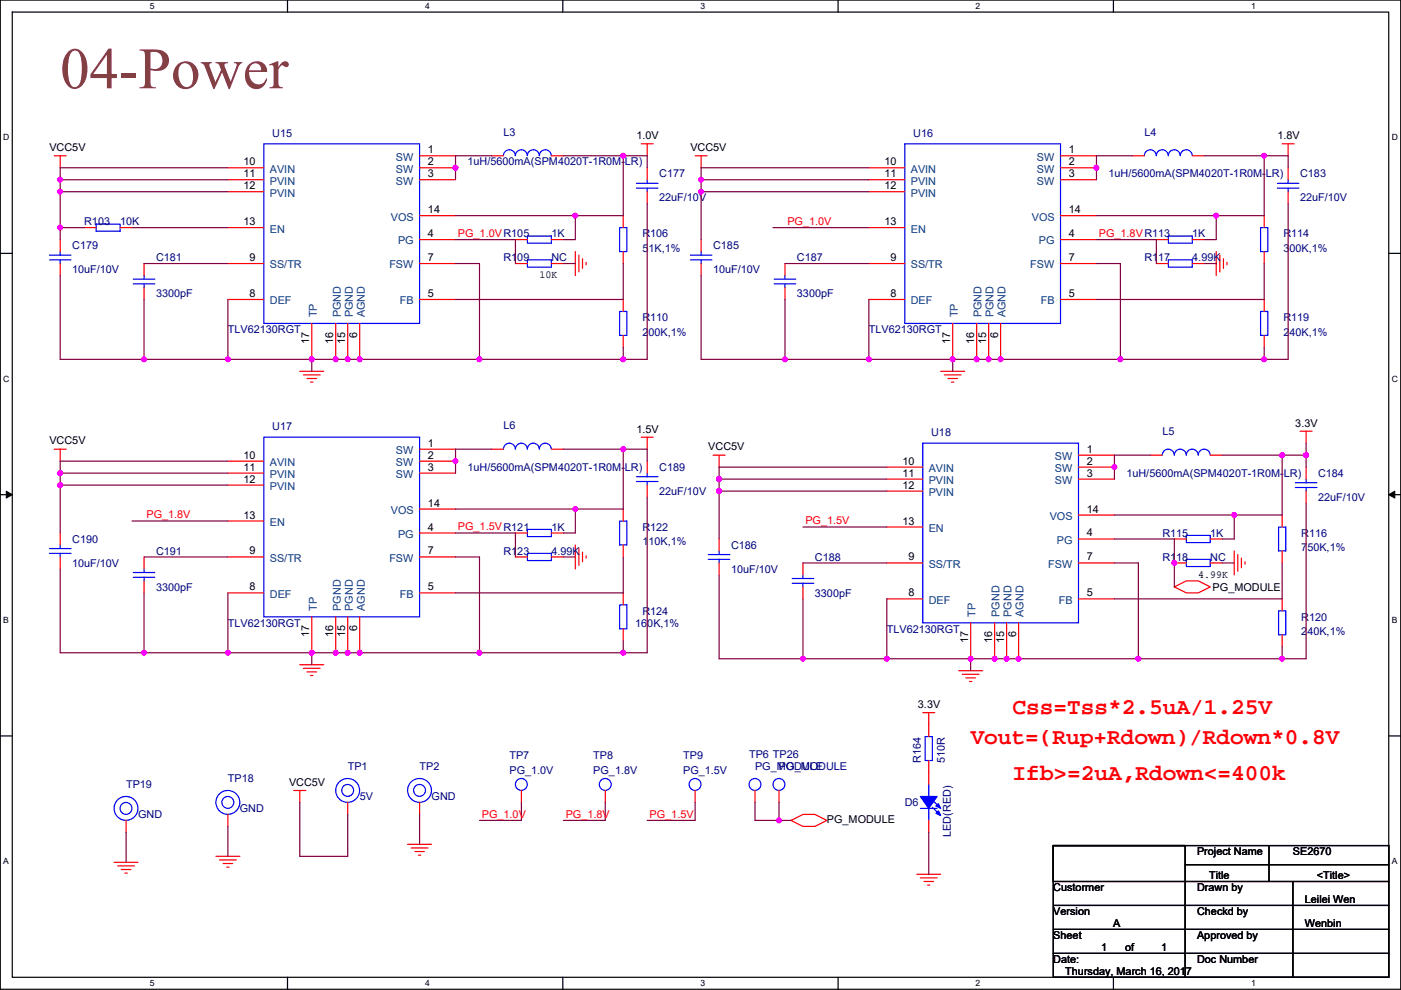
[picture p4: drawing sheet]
<svg xmlns="http://www.w3.org/2000/svg" width="297mm" height="210mm" viewBox="0 0 297 210" stroke-linecap="round" stroke-linejoin="round" font-family="sans-serif">
<path d="M.1 0h296.9v209.8h-296.9zM2.6 2.6h291.8v204.7h-291.8z" fill="none" stroke="#000" stroke-width=".25"/>
<g fill="#fff">
<path d="M31.8 .3h1v2h-1z"/>
<path d="M31.8 207.5h1v2.1h-1z"/>
</g>
<path d="M61 0v2.6M61 207.3v2.5" fill="none" stroke="#000" stroke-width=".25"/>
<g fill="#fff">
<path d="M90.1 .3h1v2h-1z"/>
<path d="M90.1 207.5h1v2.1h-1z"/>
</g>
<path d="M119.3 0v2.6M119.3 207.3v2.5" fill="none" stroke="#000" stroke-width=".25"/>
<g fill="#fff">
<path d="M148.5 .3h1v2h-1z"/>
<path d="M148.5 207.5h1v2.1h-1z"/>
</g>
<path d="M177.7 0v2.6M177.7 207.3v2.5" fill="none" stroke="#000" stroke-width=".25"/>
<g fill="#fff">
<path d="M206.9 .3h1v2h-1z"/>
<path d="M206.9 207.5h1v2.1h-1z"/>
</g>
<path d="M236.1 0v2.6M236.1 207.3v2.5" fill="none" stroke="#000" stroke-width=".25"/>
<g fill="#fff">
<path d="M265.2 .3h1v2h-1z"/>
<path d="M265.2 207.5h1v2.1h-1z"/>
<path d="M.7 28.2h1.3v2h-1.3z"/>
<path d="M295.1 28.2h1.3v2h-1.3z"/>
<path d="M.7 79.3h1.3v2.1h-1.3z"/>
<path d="M295.1 79.3h1.3v2.1h-1.3z"/>
</g>
<path d="M.1 53.7h2.5M294.4 53.7h2.6" fill="none" stroke="#000" stroke-width=".25"/>
<g fill="#fff">
<path d="M.7 130.5h1.2v2h-1.2z"/>
<path d="M295.1 130.5h1.2v2h-1.2z"/>
</g>
<path d="M.1 104.9h2.5M294.4 104.9h2.6" fill="none" stroke="#000" stroke-width=".25"/>
<path d="M1.3 104.2l1.3 .7-1.3 .7zM294.4 104.9l1.3-.7v1.4z" fill="#000" stroke="#000" stroke-width=".21"/>
<g fill="#fff">
<path d="M.7 181.7h1.2v2h-1.2z"/>
<path d="M295.1 181.7h1.2v2h-1.2z"/>
</g>
<path d="M.1 156.1h2.5M294.4 156.1h2.6M223.3 179.3h71.1v7.7h-71.1zM269 179.3v7.7M223.3 192h71.1M223.3 197.1h71.1M251.3 183.4h43.1M274.1 187v15.2h20.3M294.4 187v20.3h-20.3M223.3 202.2v-22.9h28v28M223.3 202.2h50.8v5.1h-50.8z" fill="none" stroke="#000" stroke-width=".25"/>
<g fill="none" stroke="#f00" stroke-width=".25">
<path d="M11.5 33h2.5M12.8 33v2.6M48.3 35.6h7.6M48.3 38.1h7.6M89 33h7.6M89 35.6h7.6M89 38.1h7.6M104.2 33h2.5M116.9 33h2.5M136 30.5h2.5M137.2 30.5v2.5M137.2 35.6v2.5"/>
<path d="M147.4 33h2.5M148.7 33v2.6M184.2 35.6h7.6M184.2 38.1h7.6M224.8 33h7.7M224.8 35.6h7.7M224.8 38.1h7.7M240.1 33h2.5M252.8 33h2.5M271.8 30.5h2.6M273.1 30.5v2.5M273.1 35.6v2.5"/>
<path d="M12.8 55.9v2.5M12.8 50.8v2.6M17.8 48.3h2.6M25.5 48.3h2.5M30.5 55.9v2.5M48.3 40.7h7.6M48.3 48.3h7.6M48.3 55.9h7.6M89 55.9h7.6M89 50.8h7.6M89 45.7h7.6M109.3 55.9h2.5"/>
<path d="M109.3 50.8h2.5M116.9 55.9h2.5M116.9 50.8h2.5M122 53.4v5M122.7 54.1v3.6M123.5 54.9v2M124.3 55.6v.6M132.1 45.7v2.6M132.1 53.4v2.5M137.2 40.7v2.5M148.7 55.9v2.5M148.7 50.8v2.6"/>
<path d="M166.4 55.9v2.5M184.2 40.7h7.6M184.2 48.3h7.6M184.2 55.9h7.6M224.8 55.9h7.7M224.8 50.8h7.7M224.8 45.7h7.7M245.2 55.9h2.5M245.2 50.8h2.5M252.8 55.9h2.5M252.8 50.8h2.5M257.9 53.4v5"/>
<path d="M258.6 54.1v3.6M259.4 54.9v2M260.2 55.6v.6M268 45.7v2.6M268 53.4v2.5M273.1 40.7v2.5M30.5 61v2.5M48.3 63.5h7.6M63.6 78.8h5M64.3 79.5h3.6M66.1 68.6v7.6M71.2 68.6v7.6"/>
<path d="M73.7 68.6v7.6M76.3 68.6v7.6M89 63.5h7.6M132.1 63.5v2.6M132.1 71.1v2.6M166.4 61v2.5M184.2 63.5h7.6M199.4 78.8h5.1M200.2 79.5h3.6M202 68.6v7.6M207.1 68.6v7.6M209.6 68.6v7.6"/>
<path d="M212.1 68.6v7.6M224.8 63.5h7.7M268 63.5v2.6M268 71.1v2.6M11.5 95.3h2.5M12.8 95.3v2.5M48.3 97.8h7.6M65.1 80.3h2M65.8 81h.6M89 95.3h7.6M89 97.8h7.6M104.2 95.3h2.5"/>
<path d="M116.9 95.3h2.5M136 92.7h2.5M137.2 92.7v2.6M137.2 97.8v2.6M151.2 96.5h2.5M152.5 96.5v2.6M188 99.1h7.6M201 80.3h2M201.7 81h.5M228.7 96.5h7.6M228.7 99.1h7.6M243.9 96.5h2.5"/>
<path d="M256.6 96.5h2.5M275.7 91.5h2.5M276.9 91.5v2.5M276.9 99.1v2.5M12.8 118.1v2.6M12.8 113.1v2.5M30.5 118.1v2.6M48.3 100.4h7.6M48.3 102.9h7.6M48.3 110.5h7.6M48.3 118.1h7.6M89 118.1h7.6"/>
<path d="M89 113.1h7.6M89 108h7.6M89 100.4h7.6M109.3 113.1h2.5M109.3 118.1h2.5M116.9 113.1h2.5M116.9 118.1h2.5M122 115.6v5.1M122.7 116.4v3.5M123.5 117.1v2M124.3 117.9v.5M132.1 108v2.5"/>
<path d="M132.1 115.6v2.5M137.2 102.9v2.5M152.5 119.4v2.5M152.5 114.3v2.6M170.2 119.4v2.5M188 101.6h7.6M188 104.2h7.6M188 111.8h7.6M188 119.4h7.6M228.7 119.4h7.6M228.7 114.3h7.6M228.7 109.2h7.6"/>
<path d="M228.7 101.6h7.6M249 114.3h2.5M249 119.4h2.5M256.6 114.3h2.5M256.6 119.4h2.5M261.7 116.9v5M262.4 117.6v3.6M263.2 118.4v2M264 119.1v.6M271.8 109.2v2.6M271.8 116.9v2.5M276.9 104.2v2.5"/>
<path d="M30.5 123.2v2.6M48.3 125.8h7.6M66.1 130.8v7.7M71.2 130.8v7.7M73.7 130.8v7.7M76.3 130.8v7.7M89 125.8h7.6M132.1 125.8v2.5M132.1 133.4v2.5M170.2 124.5v2.5M188 127h7.6M205.8 132.1v7.6"/>
<path d="M210.9 132.1v7.6M213.4 132.1v7.6M216 132.1v7.6M228.7 127h7.6M249 124.5l2.5-1.3h2.6l2.5 1.3-2.5 1.3h-2.6zM271.8 127v2.6M271.8 134.6v2.6M63.6 141h5M64.3 141.8h3.6M65.1 142.5h2M65.8 143.3h.6M195.6 151.2h2.6"/>
<path d="M196.9 151.2v5M203.3 142.3h5M204 143h3.6M204.8 143.8h2M205.5 144.5h.6M26.7 174v2.6M48.3 172.7v2.6M62.3 167.7h2.5M63.6 167.7v2.5M73.7 170.2v2.5M86.4 179.1h5.1M87.2 179.9h3.5"/>
<path d="M89 170.2v2.5M110.6 167.7v2.5M128.3 167.7v2.5M147.4 167.7v2.5M160.1 167.7v2.5M165.2 167.7v2.5M167.7 174l2.5-1.3h2.6l2.5 1.3-2.5 1.3h-2.6zM196.9 161.3v5.1M196.9 174v2.6M24.2 182.9h5.1M25 183.7h3.5M25.7 184.4h2"/>
<path d="M26.5 185.2h.5M45.8 181.6h5.1M46.5 182.4h3.6M47.3 183.2h2M48.1 183.9h.5M87.9 180.6h2.1M88.7 181.4h.5M194.4 185.4h5.1M195.1 186.2h3.6M195.9 187h2M196.7 187.7h.5"/>
</g>
<g fill="none" stroke="#00f" stroke-width=".25">
<path d="M55.9 30.5h33.1v38.1h-33.1zM106.7 33a1.26 1.26 0 0 1 1.3-1.2 1.26 1.26 0 0 1 1.3 1.2M109.3 33a1.26 1.26 0 0 1 1.2-1.2 1.26 1.26 0 0 1 1.3 1.2M111.8 33a1.26 1.26 0 0 1 1.3-1.2 1.26 1.26 0 0 1 1.2 1.2M114.4 33a1.26 1.26 0 0 1 1.2-1.2 1.26 1.26 0 0 1 1.3 1.2M134.9 38.9h4.6M134.9 39.9h4.6M137.2 38.1v.8M137.2 39.9v.8M191.8 30.5h33v38.1h-33zM242.6 33a1.26 1.26 0 0 1 1.3-1.2 1.26 1.26 0 0 1 1.2 1.2 1.27 1.27 0 0 1 1.3-1.2 1.27 1.27 0 0 1 1.3 1.2 1.27 1.27 0 0 1 1.3-1.2 1.27 1.27 0 0 1 1.2 1.2 1.27 1.27 0 0 1 1.3-1.2 1.27 1.27 0 0 1 1.3 1.2M270.8 38.9h4.6"/>
<path d="M270.8 39.9h4.6M273.1 38.1v.8M273.1 39.9v.8M10.5 54.1h4.5M10.5 55.1h4.5M12.8 53.4v.7M12.8 55.1v.8M20.4 47.5h5.1v1.5h-5.1zM28.3 59.2h4.5M30.5 58.4v.8M111.8 55.1h5.1v1.6h-5.1zM111.8 50.1h5.1v1.5h-5.1z"/>
<path d="M131.4 48.3h1.5v5.1h-1.5zM146.4 54.1h4.5M146.4 55.1h4.5M148.7 53.4v.7M148.7 55.1v.8M164.1 59.2h4.6M166.4 58.4v.8M247.7 55.1h5.1v1.6h-5.1zM247.7 50.1h5.1v1.5h-5.1zM267.3 48.3h1.5v5.1h-1.5zM28.3 60.2h4.5M30.5 60.2v.8"/>
<path d="M131.4 66.1h1.5v5h-1.5zM164.1 60.2h4.6M166.4 60.2v.8M267.3 66.1h1.5v5h-1.5zM55.9 92.7h33.1v38.1h-33.1zM106.7 95.2a1.26 1.26 0 0 1 1.3-1.2 1.26 1.26 0 0 1 1.3 1.2M109.3 95.2a1.26 1.26 0 0 1 1.2-1.2 1.26 1.26 0 0 1 1.3 1.2M111.8 95.2a1.26 1.26 0 0 1 1.3-1.2 1.26 1.26 0 0 1 1.2 1.2M114.4 95.2a1.26 1.26 0 0 1 1.2-1.2 1.26 1.26 0 0 1 1.3 1.2M195.6 94h33.1v38.1h-33.1zM246.4 96.5a1.26 1.26 0 0 1 1.3-1.2 1.26 1.26 0 0 1 1.3 1.2 1.27 1.27 0 0 1 1.2-1.2 1.27 1.27 0 0 1 1.3 1.2 1.27 1.27 0 0 1 1.3-1.2 1.27 1.27 0 0 1 1.2 1.2 1.27 1.27 0 0 1 1.3-1.2 1.27 1.27 0 0 1 1.3 1.2M10.5 116.4h4.5"/>
<path d="M10.5 117.4h4.5M12.8 115.6v.8M12.8 117.4v.7M111.8 112.3h5.1v1.5h-5.1zM111.8 117.4h5.1v1.5h-5.1zM131.4 110.5h1.5v5.1h-1.5zM134.9 101.1h4.6M134.9 102.1h4.6M137.2 100.4v.7M137.2 102.1v.8M150.2 117.6h4.5M150.2 118.6h4.5"/>
<path d="M152.5 116.9v.7M152.5 118.6v.8M251.5 113.6h5.1v1.5h-5.1zM251.5 118.6h5.1v1.6h-5.1zM271.1 111.8h1.5v5.1h-1.5zM274.6 102.4h4.6M274.6 103.4h4.6M276.9 101.6v.8M276.9 103.4v.8M28.3 121.4h4.5M28.3 122.4h4.5M30.5 120.7v.7"/>
<path d="M30.5 122.4v.8M131.4 128.3h1.5v5.1h-1.5zM168 122.7h4.5M168 123.7h4.5M170.2 121.9v.8M170.2 123.7v.8M271.1 129.6h1.5v5h-1.5zM196.1 156.2h1.6v5.1h-1.6zM195.1 171.5h3.6M196.9 166.4v2.5M196.9 171.5v2.5M197.7 169.7l1.5 1.5"/>
<path d="M197.7 171.2l1.5 1.5"/>
<circle cx="26.7" cy="171.5" r="1.26"/>
<circle cx="26.7" cy="171.5" r="2.53"/>
<circle cx="48.3" cy="170.2" r="1.26"/>
<circle cx="48.3" cy="170.2" r="2.53"/>
<circle cx="73.7" cy="167.6" r="1.26"/>
<circle cx="73.7" cy="167.6" r="2.53"/>
<circle cx="88.9" cy="167.6" r="1.26"/>
<circle cx="88.9" cy="167.6" r="2.53"/>
<circle cx="110.5" cy="166.4" r="1.26"/>
<circle cx="128.3" cy="166.4" r="1.26"/>
<circle cx="147.4" cy="166.4" r="1.26"/>
<circle cx="160.1" cy="166.4" r="1.26"/>
<circle cx="165.1" cy="166.4" r="1.26"/>
</g>
<g fill="#00f" stroke="#00f" stroke-width=".25">
<path d="M198.9 172l.5 1-1-.5z" fill-rule="evenodd"/>
<path d="M198.9 170.5l.5 1-1-.5z" fill-rule="evenodd"/>
<path d="M195.1 168.9h3.6l-1.8 2.6z" fill-rule="evenodd"/>
</g>
<g fill="none" stroke="#800040" stroke-width=".25">
<path d="M12.8 38.1h35.5M12.8 38.1v2.6M48.3 35.6h-35.5v2.5M104.2 33h-7.6v5.1M119.4 33h12.7M132.1 33h5.1v2.6M132.1 33v12.7h-10.1M148.7 38.1v12.7M148.7 38.1h35.5M184.2 35.6h-35.5v2.5M240.1 33h-7.6v5.1M255.3 33h12.7"/>
<path d="M268 33v12.7h-10.1M268 33h5.1v2.6M12.8 40.7v7.6M12.8 58.4v17.8h17.7M12.8 40.7h35.5M12.8 48.3h5M12.8 48.3v2.5M28 48.3h20.3M30.5 55.9h17.8M96.6 50.8h12.7v5.1M96.6 45.7h25.4M96.6 55.9h5.1v20.3"/>
<path d="M119.4 55.9h2.6M122 45.7v5.1h-2.6M132.1 55.9v7.6h-35.5M137.2 43.2v33h-5.1M148.6 58.4v17.8h17.8M148.7 40.7h35.5M163.9 48.3h20.3M166.4 55.9h17.8M232.5 55.9h5.1v20.3M232.5 45.7h25.4M232.5 50.8h12.7v5.1M255.3 55.9h2.6"/>
<path d="M257.9 45.7v5.1h-2.6M268 55.9v7.6h-35.5M273.1 43.2v33h-5.1M30.5 63.5v12.7M30.5 76.2h17.8M48.3 76.2h17.8M48.3 63.5v12.7M66.1 76.2h35.6M66.1 76.2v2.6M101.7 76.2h30.4M132.1 73.7v2.5M166.4 76.2h17.8"/>
<path d="M166.4 63.5v12.7M184.2 63.5v12.7M184.2 76.2h17.8M202 76.2v2.6M202 76.2h35.6M237.6 76.2h30.4M268 73.7v2.5M48.3 97.8h-35.5v2.6M104.2 95.3h-7.6v5.1M119.4 95.3h12.7M132.1 95.3h5.1v2.5M132.1 95.3v12.7h-10.1"/>
<path d="M188 99.1h-35.5v2.5M243.9 96.5h-7.6v5.1M259.1 96.5h12.7M271.8 96.5v12.7h-10.1M271.8 96.5h5.1M276.9 96.5v2.6M276.9 94v2.5M12.8 100.4h35.5M12.8 100.4v2.5M12.8 102.9v10.2M12.8 102.9h35.5M28 110.5h20.3"/>
<path d="M30.5 118.1h17.8M96.6 113.1h12.7v5M96.6 108h25.4M96.6 118.1h5.1v20.4M119.4 118.1h2.6M122 108v5.1h-2.6M132.1 118.1v7.7h-35.5M137.2 105.4v33.1h-5.1M152.5 101.6v2.6M152.5 101.6h35.5M152.5 104.2h35.5M152.5 104.2v10.1"/>
<path d="M170.2 119.4h17.8M170.2 111.8h17.8M236.3 119.4h5.1v20.3M236.3 109.2h25.4M236.3 114.3h12.7v10.2M259.1 119.4h2.6M261.7 109.2v5.1h-2.6M271.8 119.4v7.6h-35.5M276.9 106.7v33h-5.1M12.8 120.7v17.8h17.7M30.5 138.5h17.8M30.5 125.8v12.7"/>
<path d="M48.3 138.5h17.8M48.3 125.8v12.7M66.1 138.5h35.6M66.1 138.5v2.5M101.7 138.5h30.4M132.1 135.9v2.6M152.5 121.9v17.8h17.7M170.2 139.7h17.8M170.2 127v12.7M188 127v12.7M188 139.7h17.8M205.8 139.7v2.6"/>
<path d="M205.8 139.7h35.6M241.4 139.7h30.4M271.8 137.2v2.5M26.7 176.6v6.3M48.3 175.3v6.3M63.6 170.2v11.4h10.1v-8.9M89 172.7v6.4M110.6 170.2v3.8h-8.9M128.3 170.2v3.8h-8.9M147.4 170.2v3.8h-10.2M160.1 170.2v3.8h5.1M165.2 170.2v3.8h2.5"/>
<path d="M196.9 176.6v8.8"/>
</g>
<g fill="#f0f" stroke="#f0f" stroke-width=".25">
<circle cx="12.7" cy="38.1" r=".5"/>
<circle cx="12.7" cy="40.6" r=".5"/>
<circle cx="12.7" cy="48.3" r=".5"/>
<circle cx="71.2" cy="76.2" r=".5"/>
<circle cx="66.1" cy="76.2" r=".5"/>
<circle cx="73.7" cy="76.2" r=".5"/>
<circle cx="48.3" cy="76.2" r=".5"/>
<circle cx="30.5" cy="76.2" r=".5"/>
<circle cx="96.6" cy="35.6" r=".5"/>
<circle cx="132.1" cy="33" r=".5"/>
<circle cx="122" cy="45.7" r=".5"/>
<circle cx="101.6" cy="76.2" r=".5"/>
<circle cx="76.2" cy="76.2" r=".5"/>
<circle cx="132.1" cy="76.2" r=".5"/>
<circle cx="12.7" cy="100.3" r=".5"/>
<circle cx="12.7" cy="102.9" r=".5"/>
<circle cx="48.3" cy="138.4" r=".5"/>
<circle cx="66.1" cy="138.4" r=".5"/>
<circle cx="71.2" cy="138.4" r=".5"/>
<circle cx="73.7" cy="138.4" r=".5"/>
<circle cx="30.5" cy="138.4" r=".5"/>
<circle cx="96.6" cy="97.8" r=".5"/>
<circle cx="122" cy="108" r=".5"/>
<circle cx="132.1" cy="95.3" r=".5"/>
<circle cx="101.6" cy="138.4" r=".5"/>
<circle cx="76.2" cy="138.4" r=".5"/>
<circle cx="132.1" cy="138.4" r=".5"/>
<circle cx="152.4" cy="101.6" r=".5"/>
<circle cx="152.4" cy="104.1" r=".5"/>
<circle cx="210.9" cy="139.7" r=".5"/>
<circle cx="213.4" cy="139.7" r=".5"/>
<circle cx="205.8" cy="139.7" r=".5"/>
<circle cx="188" cy="139.7" r=".5"/>
<circle cx="170.2" cy="139.7" r=".5"/>
<circle cx="236.3" cy="99.1" r=".5"/>
<circle cx="276.9" cy="96.5" r=".5"/>
<circle cx="241.3" cy="139.7" r=".5"/>
<circle cx="215.9" cy="139.7" r=".5"/>
<circle cx="271.8" cy="139.7" r=".5"/>
<circle cx="261.7" cy="109.2" r=".5"/>
<circle cx="271.8" cy="96.5" r=".5"/>
<circle cx="249" cy="119.4" r=".5"/>
<circle cx="148.6" cy="38.1" r=".5"/>
<circle cx="148.6" cy="40.6" r=".5"/>
<circle cx="202" cy="76.2" r=".5"/>
<circle cx="184.2" cy="76.2" r=".5"/>
<circle cx="207.1" cy="76.2" r=".5"/>
<circle cx="209.6" cy="76.2" r=".5"/>
<circle cx="166.4" cy="76.2" r=".5"/>
<circle cx="232.5" cy="35.6" r=".5"/>
<circle cx="268" cy="33" r=".5"/>
<circle cx="237.5" cy="76.2" r=".5"/>
<circle cx="212.1" cy="76.2" r=".5"/>
<circle cx="268" cy="76.2" r=".5"/>
<circle cx="257.9" cy="45.7" r=".5"/>
<circle cx="165.1" cy="174" r=".5"/>
</g>
<text font-size="12.4" fill="#804040" x="12.8" y="18.7">04-Power</text>
<g font-size="4.8" fill="#f00">
<text x="214.7" y="151.4">Css=Tss*2.5uA/1.25V</text>
<text x="205.8" y="157.8">Vout=(Rup+Rdown)/Rdown*0.8V</text>
<text x="214.7" y="165.4">Ifb&gt;=2uA,Rdown&lt;=400k</text>
</g>
<g font-size="2.3" fill="#000080">
<text x="57.7" y="29">U15</text>
<text x="106.7" y="28.7">L3</text>
<text x="193.6" y="29">U16</text>
<text x="242.6" y="28.7">L4</text>
<text x="99.1" y="35.1">1uH/5600mA(SPM4020T-1R0M-LR)</text>
<text x="139.8" y="37.6">C177</text>
<text x="235" y="37.6">1uH/5600mA(SPM4020T-1R0M-LR)</text>
<text x="275.7" y="37.6">C183</text>
<text x="17.8" y="47.8">R103</text>
<text x="25.5" y="47.8">10K</text>
<text x="139.8" y="42.7">22uF/10V</text>
<text x="275.7" y="42.7">22uF/10V</text>
<text x="15.3" y="52.9">C179</text>
<text x="116.9" y="50.3">1K</text>
<text x="136.2" y="50.3">R106</text>
<text x="136.2" y="53.4">51K,1%</text>
<text x="151.2" y="52.9">C185</text>
<text x="252.8" y="50.3">1K</text>
<text x="272.1" y="50.3">R114</text>
<text x="272.1" y="53.4">300K,1%</text>
<text x="15.3" y="58">10uF/10V</text>
<text x="33.1" y="55.4">C181</text>
<text x="106.7" y="55.4">R109</text>
<text x="116.9" y="55.4">NC</text>
<text x="151.2" y="58">10uF/10V</text>
<text x="169" y="55.4">C187</text>
<text x="242.6" y="55.4">R117</text>
<text x="252.8" y="55.4">4.99K</text>
<text x="33.1" y="63">3300pF</text>
<text x="169" y="63">3300pF</text>
<text x="48.3" y="70.7">TLV62130RGT</text>
<text x="136.2" y="68.1">R110</text>
<text x="136.2" y="71.2">200K,1%</text>
<text x="184.2" y="70.7">TLV62130RGT</text>
<text x="272.1" y="68.1">R119</text>
<text x="272.1" y="71.2">240K,1%</text>
<text x="57.7" y="91.2">U17</text>
<text x="106.7" y="91">L6</text>
<text x="197.4" y="92.5">U18</text>
<text x="246.4" y="92.2">L5</text>
<text x="99.1" y="99.9">1uH/5600mA(SPM4020T-1R0M-LR)</text>
<text x="139.8" y="99.9">C189</text>
<text x="238.8" y="101.1">1uH/5600mA(SPM4020T-1R0M-LR)</text>
<text x="279.5" y="101.1">C184</text>
<text x="139.8" y="104.9">22uF/10V</text>
<text x="279.5" y="106.2">22uF/10V</text>
<text x="116.9" y="112.6">1K</text>
<text x="136.2" y="112.6">R122</text>
<text x="246.4" y="113.8">R115</text>
<text x="256.6" y="113.8">1K</text>
<text x="275.9" y="113.8">R116</text>
<text x="15.3" y="115.1">C190</text>
<text x="33.1" y="117.6">C191</text>
<text x="106.7" y="117.6">R123</text>
<text x="116.9" y="117.6">4.99K</text>
<text x="136.2" y="115.6">110K,1%</text>
<text x="155" y="116.4">C186</text>
<text x="172.8" y="118.9">C188</text>
<text x="246.4" y="118.9">R118</text>
<text x="256.6" y="118.9">NC</text>
<text x="275.9" y="116.9">750K,1%</text>
<text x="15.3" y="120.2">10uF/10V</text>
<text x="33.1" y="125.3">3300pF</text>
<text x="155" y="121.5">10uF/10V</text>
<text x="136.2" y="130.3">R124</text>
<text x="172.8" y="126.5">3300pF</text>
<text x="275.9" y="131.6">R120</text>
<text x="48.3" y="132.9">TLV62130RGT</text>
<text x="134.7" y="132.9">160K,1%</text>
<text x="188" y="134.2">TLV62130RGT</text>
<text x="275.9" y="134.7">240K,1%</text>
<text x="108" y="161.1">TP7</text>
<text x="125.8" y="161.1">TP8</text>
<text x="144.8" y="161.1">TP9</text>
<text x="158.8" y="160.8">TP6 TP26</text>
<text x="195.2" y="161.8" transform="rotate(-90 195.2 161.8)">R164</text>
<text x="200.3" y="161.8" transform="rotate(-90 200.3 161.8)">510R</text>
<text x="26.7" y="167.2">TP19</text>
<text x="48.3" y="165.9">TP18</text>
<text x="73.7" y="163.4">TP1</text>
<text x="89" y="163.4">TP2</text>
<text x="108" y="164.1">PG_1.0V</text>
<text x="125.8" y="164.1">PG_1.8V</text>
<text x="144.8" y="164.1">PG_1.5V</text>
<text x="160.1" y="163.4">PG_MODULE</text>
<text x="165.2" y="163.4">PG_MODULE</text>
<text x="29.3" y="173.5">GND</text>
<text x="50.9" y="172.3">GND</text>
<text x="76.3" y="169.7">5V</text>
<text x="91.5" y="169.7">GND</text>
<text x="191.8" y="171">D6</text>
<text x="201.6" y="177.6" transform="rotate(-90 201.6 177.6)">LED(RED)</text>
</g>
<g font-size="2.3">
<text x="134.9" y="29.5">1.0V</text>
<text x="270.8" y="29.5">1.8V</text>
<text x="10.5" y="32">VCC5V</text>
<text x="51.6" y="35.1">10</text>
<text x="90.7" y="32.5">1</text>
<text x="90.7" y="35.1">2</text>
<text x="146.4" y="32">VCC5V</text>
<text x="187.5" y="35.1">10</text>
<text x="226.6" y="32.5">1</text>
<text x="226.6" y="35.1">2</text>
<text x="51.6" y="37.6">11</text>
<text x="51.6" y="40.1">12</text>
<text x="90.7" y="37.6">3</text>
<text x="187.5" y="37.6">11</text>
<text x="187.5" y="40.1">12</text>
<text x="226.6" y="37.6">3</text>
<text x="51.6" y="47.8">13</text>
<text x="90.7" y="45.2">14</text>
<text x="187.5" y="47.8">13</text>
<text x="226.6" y="45.2">14</text>
<text x="90.7" y="50.3">4</text>
<text x="226.6" y="50.3">4</text>
<text x="52.9" y="55.4">9</text>
<text x="90.7" y="55.4">7</text>
<text x="114.4" y="59">10K</text>
<text x="188.8" y="55.4">9</text>
<text x="226.6" y="55.4">7</text>
<text x="52.9" y="63">8</text>
<text x="90.7" y="63">5</text>
<text x="188.8" y="63">8</text>
<text x="226.6" y="63">5</text>
<text x="75.7" y="71.7" transform="rotate(-90 75.7 71.7)">6</text>
<text x="211.6" y="71.7" transform="rotate(-90 211.6 71.7)">6</text>
<text x="65.6" y="73" transform="rotate(-90 65.6 73)">17</text>
<text x="70.7" y="73" transform="rotate(-90 70.7 73)">16</text>
<text x="73.2" y="73" transform="rotate(-90 73.2 73)">15</text>
<text x="201.5" y="73" transform="rotate(-90 201.5 73)">17</text>
<text x="206.5" y="73" transform="rotate(-90 206.5 73)">16</text>
<text x="209.1" y="73" transform="rotate(-90 209.1 73)">15</text>
<text x="10.5" y="94.3">VCC5V</text>
<text x="90.7" y="94.7">1</text>
<text x="134.9" y="91.7">1.5V</text>
<text x="150.2" y="95.5">VCC5V</text>
<text x="274.6" y="90.5">3.3V</text>
<text x="51.6" y="97.3">10</text>
<text x="51.6" y="99.8">11</text>
<text x="90.7" y="97.3">2</text>
<text x="90.7" y="99.8">3</text>
<text x="191.3" y="98.6">10</text>
<text x="191.3" y="101.1">11</text>
<text x="230.4" y="96">1</text>
<text x="230.4" y="98.6">2</text>
<text x="230.4" y="101.1">3</text>
<text x="51.6" y="102.4">12</text>
<text x="90.7" y="107.4">14</text>
<text x="191.3" y="103.6">12</text>
<text x="51.6" y="110">13</text>
<text x="90.7" y="112.5">4</text>
<text x="191.3" y="111.3">13</text>
<text x="230.4" y="108.7">14</text>
<text x="230.4" y="113.8">4</text>
<text x="52.9" y="117.6">9</text>
<text x="90.7" y="117.6">7</text>
<text x="192.6" y="118.9">9</text>
<text x="230.4" y="118.9">7</text>
<text x="52.9" y="125.2">8</text>
<text x="90.7" y="125.2">5</text>
<text x="254.1" y="122.5">4.99K</text>
<text x="257.1" y="125.3">PG_MODULE</text>
<text x="192.6" y="126.5">8</text>
<text x="230.4" y="126.5">5</text>
<text x="65.6" y="135.2" transform="rotate(-90 65.6 135.2)">17</text>
<text x="70.7" y="135.2" transform="rotate(-90 70.7 135.2)">16</text>
<text x="73.2" y="135.2" transform="rotate(-90 73.2 135.2)">15</text>
<text x="75.7" y="133.9" transform="rotate(-90 75.7 133.9)">6</text>
<text x="205.3" y="136.5" transform="rotate(-90 205.3 136.5)">17</text>
<text x="210.4" y="136.5" transform="rotate(-90 210.4 136.5)">16</text>
<text x="212.9" y="136.5" transform="rotate(-90 212.9 136.5)">15</text>
<text x="215.4" y="135.2" transform="rotate(-90 215.4 135.2)">6</text>
<text x="194.6" y="150.2">3.3V</text>
<text x="61.3" y="166.7">VCC5V</text>
<text x="175.3" y="174.5">PG_MODULE</text>
<text x="253.8" y="181.4">Project Name</text>
<text x="274.1" y="181.4">SE2670</text>
<text x="223.3" y="189">Custormer</text>
<text x="253.8" y="189">Drawn by</text>
<text x="256.3" y="186.5">Title</text>
<text x="276.7" y="191.6">Leilei Wen</text>
<text x="279.2" y="186.5">&lt;Title&gt;</text>
<text x="223.3" y="194.1">Version</text>
<text x="236" y="196.6">A</text>
<text x="253.8" y="194.1">Checkd by</text>
<text x="276.7" y="196.6">Wenbin</text>
<text x="223.3" y="199.2">Sheet</text>
<text x="233.5" y="201.7">1</text>
<text x="238.6" y="201.7">of</text>
<text x="246.2" y="201.7">1</text>
<text x="253.8" y="199.2">Approved by</text>
<text x="223.3" y="204.3">Date:</text>
<text x="225.9" y="206.8">Thursday, March 16, 2017</text>
<text x="253.8" y="204.3">Doc Number</text>
</g>
<g font-size="2.3" fill="#004080">
<text x="83.9" y="34.1">SW</text>
<text x="219.8" y="34.1">SW</text>
<text x="57.2" y="36.6">AVIN</text>
<text x="57.2" y="39.2">PVIN</text>
<text x="57.2" y="41.7">PVIN</text>
<text x="83.9" y="36.6">SW</text>
<text x="83.9" y="39.2">SW</text>
<text x="193.1" y="36.6">AVIN</text>
<text x="193.1" y="39.2">PVIN</text>
<text x="193.1" y="41.7">PVIN</text>
<text x="219.8" y="36.6">SW</text>
<text x="219.8" y="39.2">SW</text>
<text x="82.9" y="46.8">VOS</text>
<text x="218.8" y="46.8">VOS</text>
<text x="57.2" y="49.3">EN</text>
<text x="84.4" y="51.9">PG</text>
<text x="193.1" y="49.3">EN</text>
<text x="220.3" y="51.9">PG</text>
<text x="57.2" y="56.9">SS/TR</text>
<text x="82.5" y="56.9">FSW</text>
<text x="193.1" y="56.9">SS/TR</text>
<text x="218.4" y="56.9">FSW</text>
<text x="57.2" y="64.6">DEF</text>
<text x="84.8" y="64.6">FB</text>
<text x="193.1" y="64.6">DEF</text>
<text x="220.7" y="64.6">FB</text>
<text x="67.2" y="67.3" transform="rotate(-90 67.2 67.3)">TP</text>
<text x="72.2" y="67.3" transform="rotate(-90 72.2 67.3)">PGND</text>
<text x="74.8" y="67.3" transform="rotate(-90 74.8 67.3)">PGND</text>
<text x="77.3" y="67.3" transform="rotate(-90 77.3 67.3)">AGND</text>
<text x="203" y="67.3" transform="rotate(-90 203 67.3)">TP</text>
<text x="208.1" y="67.3" transform="rotate(-90 208.1 67.3)">PGND</text>
<text x="210.7" y="67.3" transform="rotate(-90 210.7 67.3)">PGND</text>
<text x="213.2" y="67.3" transform="rotate(-90 213.2 67.3)">AGND</text>
<text x="57.2" y="98.8">AVIN</text>
<text x="57.2" y="101.4">PVIN</text>
<text x="83.9" y="96.3">SW</text>
<text x="83.9" y="98.8">SW</text>
<text x="83.9" y="101.4">SW</text>
<text x="196.9" y="100.1">AVIN</text>
<text x="223.6" y="97.6">SW</text>
<text x="223.6" y="100.1">SW</text>
<text x="57.2" y="103.9">PVIN</text>
<text x="196.9" y="102.7">PVIN</text>
<text x="196.9" y="105.2">PVIN</text>
<text x="223.6" y="102.7">SW</text>
<text x="57.2" y="111.5">EN</text>
<text x="82.9" y="109">VOS</text>
<text x="196.9" y="112.8">EN</text>
<text x="222.6" y="110.3">VOS</text>
<text x="57.2" y="119.2">SS/TR</text>
<text x="82.5" y="119.2">FSW</text>
<text x="84.4" y="114.1">PG</text>
<text x="224.1" y="115.4">PG</text>
<text x="196.9" y="120.4">SS/TR</text>
<text x="222.2" y="120.4">FSW</text>
<text x="57.2" y="126.8">DEF</text>
<text x="67.2" y="129.6" transform="rotate(-90 67.2 129.6)">TP</text>
<text x="72.2" y="129.6" transform="rotate(-90 72.2 129.6)">PGND</text>
<text x="74.8" y="129.6" transform="rotate(-90 74.8 129.6)">PGND</text>
<text x="77.3" y="129.6" transform="rotate(-90 77.3 129.6)">AGND</text>
<text x="84.8" y="126.8">FB</text>
<text x="196.9" y="128.1">DEF</text>
<text x="206.9" y="130.8" transform="rotate(-90 206.9 130.8)">TP</text>
<text x="211.9" y="130.8" transform="rotate(-90 211.9 130.8)">PGND</text>
<text x="214.5" y="130.8" transform="rotate(-90 214.5 130.8)">PGND</text>
<text x="217" y="130.8" transform="rotate(-90 217 130.8)">AGND</text>
<text x="224.5" y="128.1">FB</text>
</g>
<g font-size="2.3" fill="#f00">
<text x="166.9" y="47.7">PG_1.0V</text>
<text x="97.1" y="50.2">PG_1.0VR105</text>
<text x="233" y="50.2">PG_1.8VR113</text>
<text x="31" y="109.9">PG_1.8V</text>
<text x="97.1" y="112.4">PG_1.5VR121</text>
<text x="170.7" y="111.2">PG_1.5V</text>
<text x="102.2" y="173.4">PG_1.0V</text>
<text x="119.9" y="173.4">PG_1.8V</text>
<text x="137.7" y="173.4">PG_1.5V</text>
</g>
<g font-size="1.8">
<text x="31.8" y="1.9">5</text>
<text x="90.1" y="1.9">4</text>
<text x="148.5" y="1.9">3</text>
<text x="206.9" y="1.9">2</text>
<text x="265.2" y="1.9">1</text>
<text x=".7" y="29.8">D</text>
<text x="295.1" y="29.8">D</text>
<text x=".7" y="81">C</text>
<text x="295.1" y="81">C</text>
<text x=".7" y="132.1">B</text>
<text x="295.1" y="132.1">B</text>
<text x=".7" y="183.3">A</text>
<text x="295.1" y="183.3">A</text>
<text x="31.8" y="209.2">5</text>
<text x="90.1" y="209.2">4</text>
<text x="148.5" y="209.2">3</text>
<text x="206.9" y="209.2">2</text>
<text x="265.2" y="209.2">1</text>
</g>
</svg>
